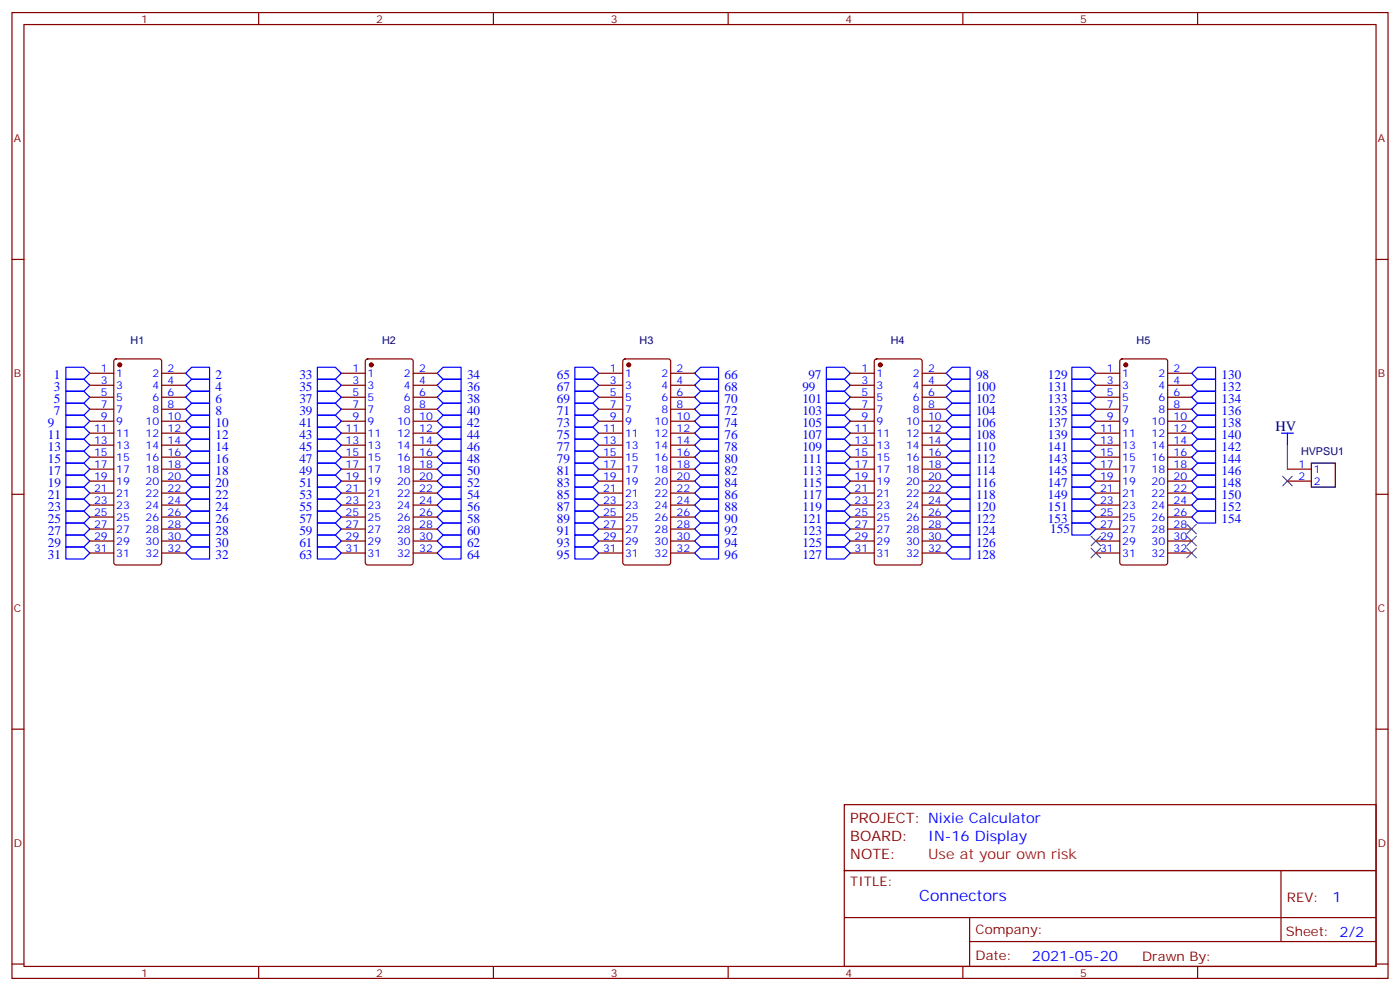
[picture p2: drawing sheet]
<svg xmlns="http://www.w3.org/2000/svg" width="412mm" height="292mm" viewBox="0 0 412 292" stroke-linecap="round" stroke-linejoin="round" font-family="sans-serif">
<g fill="none" stroke="#870000" stroke-width=".35">
<path d="M3.5 3.7h405.4v284.3h-405.4zM7.1 7.2h398.2v277.3h-398.2zM76.2 3.7v3.5M145.3 3.7v3.5M214.5 3.7v3.5M283.6 3.7v3.5M352.8 3.7v3.5M3.5 76.4h3.6M405.3 76.4h3.6M26.5 109.9h7M26.5 113.4h7M26.5 116.9h7"/>
<path d="M33.7 105.9l.5-.2h12.7l.7 .4v59.5l-.2 .5-.5 .2h-12.7l-.5-.2-.2-.5v-59.2zM47.6 109.9h7.1M47.6 113.4h7.1M47.6 116.9h7.1M100.5 109.9h7.1M100.5 113.4h7.1M100.5 116.9h7.1M107.8 105.9l.5-.2h12.7l.7 .4v59.5l-.2 .5-.5 .2h-12.7l-.5-.2-.2-.5v-59.2zM121.7 109.9h7.1M121.7 113.4h7.1M121.7 116.9h7.1M176.4 109.9h7"/>
<path d="M176.4 113.4h7M176.4 116.9h7M183.7 105.9l.4-.2h12.7l.7 .4 .1 59.5-.3 .5-.5 .2h-12.7l-.4-.2-.3-.5v-59.2zM197.6 109.9h7M197.6 113.4h7M197.6 116.9h7M250.5 109.9h7M250.5 113.4h7M250.5 116.9h7M257.8 105.9l.4-.2h12.7l.7 .4v59.5l-.2 .5-.5 .2h-12.7l-.5-.2-.2-.5v-59.2zM271.6 109.9h7.1M271.6 113.4h7.1"/>
<path d="M271.6 116.9h7.1M322.8 109.9h7M322.8 113.4h7M322.8 116.9h7M330.1 105.9l.5-.2h12.7l.6 .4 .1 59.5-.3 .5-.4 .2h-12.7l-.5-.2-.3-.5v-59.2zM344 109.9h7M344 113.4h7M344 116.9h7M26.5 138.1h7M26.5 120.5h7M26.5 124h7M26.5 127.5h7"/>
<path d="M26.5 131.1h7M26.5 134.6h7M47.6 138.1h7.1M47.6 120.5h7.1M47.6 124h7.1M47.6 127.5h7.1M47.6 131.1h7.1M47.6 134.6h7.1M100.5 138.1h7.1M100.5 120.5h7.1M100.5 124h7.1M100.5 127.5h7.1"/>
<path d="M100.5 131.1h7.1M100.5 134.6h7.1M121.7 138.1h7.1M121.7 120.5h7.1M121.7 124h7.1M121.7 127.5h7.1M121.7 131.1h7.1M121.7 134.6h7.1M176.4 138.1h7M176.4 120.5h7M176.4 124h7M176.4 127.5h7"/>
<path d="M176.4 131.1h7M176.4 134.6h7M197.6 138.1h7M197.6 120.5h7M197.6 124h7M197.6 127.5h7M197.6 131.1h7M197.6 134.6h7M250.5 138.1h7M250.5 120.5h7M250.5 124h7M250.5 127.5h7"/>
<path d="M250.5 131.1h7M250.5 134.6h7M271.6 138.1h7.1M271.6 120.5h7.1M271.6 124h7.1M271.6 127.5h7.1M271.6 131.1h7.1M271.6 134.6h7.1M322.8 138.1h7M322.8 120.5h7M322.8 124h7M322.8 127.5h7"/>
<path d="M322.8 131.1h7M322.8 134.6h7M344 138.1h7M344 120.5h7M344 124h7M344 127.5h7M344 131.1h7M344 134.6h7M379.2 138.1h7.1M3.5 145.5h3.6M26.5 141.6h7M26.5 145.2h7"/>
<path d="M26.5 148.7h7M26.5 152.2h7M26.5 155.8h7M26.5 159.3h7M47.6 141.6h7.1M47.6 145.2h7.1M47.6 148.7h7.1M47.6 152.2h7.1M47.6 155.8h7.1M47.6 159.3h7.1M100.5 141.6h7.1M100.5 145.2h7.1"/>
<path d="M100.5 148.7h7.1M100.5 152.2h7.1M100.5 155.8h7.1M100.5 159.3h7.1M121.7 141.6h7.1M121.7 145.2h7.1M121.7 148.7h7.1M121.7 152.2h7.1M121.7 155.8h7.1M121.7 159.3h7.1M176.4 141.6h7M176.4 145.2h7"/>
<path d="M176.4 148.7h7M176.4 152.2h7M176.4 155.8h7M176.4 159.3h7M197.6 141.6h7M197.6 145.2h7M197.6 148.7h7M197.6 152.2h7M197.6 155.8h7M197.6 159.3h7M250.5 141.6h7M250.5 145.2h7"/>
<path d="M250.5 148.7h7M250.5 152.2h7M250.5 155.8h7M250.5 159.3h7M271.6 141.6h7.1M271.6 145.2h7.1M271.6 148.7h7.1M271.6 152.2h7.1M271.6 155.8h7.1M271.6 159.3h7.1M322.8 141.6h7M322.8 145.2h7"/>
<path d="M322.8 148.7h7M322.8 152.2h7M322.8 155.8h7M322.8 159.3h7M344 141.6h7M344 145.2h7M344 148.7h7M344 152.2h7M344 155.8h7M344 159.3h7M379.2 141.6h7.1M405.3 145.5h3.6"/>
<path d="M26.5 162.8h7M47.6 162.8h7.1M100.5 162.8h7.1M121.7 162.8h7.1M176.4 162.8h7M197.6 162.8h7M250.5 162.8h7M271.6 162.8h7.1M322.8 162.8h7M344 162.8h7M3.5 214.7h3.6M405.3 214.7h3.6"/>
<path d="M248.7 236.9h156.6v19.4h-156.6zM248.7 256.3h156.6v28.2h-156.6zM377.3 256.3v20.9M248.7 270.1h156.5M285.6 277.2h119.6M285.6 270.1v14.2M3.5 283.8h3.6M76.2 284.5v3.5M145.3 284.5v3.5M214.5 284.5v3.5M283.6 284.5v3.5M352.8 284.5v3.5"/>
<path d="M405.3 283.8h3.6"/>
</g>
<g fill="none" stroke="#00f" stroke-width=".35">
<path d="M19.4 118.7h5.3l1.8 1.8-1.8 1.7h-5.3zM19.4 115.2h5.3l1.8 1.7-1.8 1.8h-5.3zM19.4 111.7h5.3l1.8 1.7-1.8 1.8h-5.3zM19.4 108.1h5.3l1.8 1.8-1.8 1.8h-5.3zM54.7 116.9l1.7-1.7h5.3v3.5h-5.3zM54.7 113.4l1.7-1.7h5.3v3.5h-5.3zM54.7 109.9l1.7-1.8h5.3v3.6h-5.3zM93.5 118.7h5.3l1.7 1.8-1.7 1.7h-5.3zM93.5 115.2h5.3l1.7 1.7-1.7 1.8h-5.3zM93.5 111.7h5.3l1.7 1.7-1.7 1.8h-5.3zM93.5 108.1h5.3l1.7 1.8-1.7 1.8h-5.3zM128.8 116.9l1.7-1.7h5.3v3.5h-5.3z"/>
<path d="M128.8 113.4l1.7-1.7h5.3v3.5h-5.3zM128.8 109.9l1.7-1.8h5.3v3.6h-5.3zM169.3 118.7h5.3l1.8 1.8-1.8 1.7h-5.3zM169.3 115.2h5.3l1.8 1.7-1.8 1.8h-5.3zM169.3 111.7h5.3l1.8 1.7-1.8 1.8h-5.3zM169.3 108.1h5.3l1.8 1.8-1.8 1.8h-5.3zM204.6 116.9l1.8-1.7h5.3v3.5h-5.3zM204.6 113.4l1.8-1.7h5.3v3.5h-5.3zM204.6 109.9l1.8-1.8h5.3v3.6h-5.3zM243.4 118.7h5.3l1.8 1.8-1.8 1.7h-5.3zM243.4 115.2h5.3l1.8 1.7-1.8 1.8h-5.3zM243.4 111.7h5.3l1.8 1.7-1.8 1.8h-5.3z"/>
<path d="M243.4 108.1h5.3l1.8 1.8-1.8 1.8h-5.3zM278.7 116.9l1.8-1.7h5.3v3.5h-5.3zM278.7 113.4l1.8-1.7h5.3v3.5h-5.3zM278.7 109.9l1.8-1.8h5.3v3.6h-5.3zM315.7 118.7h5.3l1.8 1.8-1.8 1.7h-5.3zM315.7 115.2h5.3l1.8 1.7-1.8 1.8h-5.3zM315.7 111.7h5.3l1.8 1.7-1.8 1.8h-5.3zM315.7 108.1h5.3l1.8 1.8-1.8 1.8h-5.3zM351 116.9l1.8-1.7h5.3v3.5h-5.3zM351 113.4l1.8-1.7h5.3v3.5h-5.3zM351 109.9l1.8-1.8h5.3v3.6h-5.3zM19.4 139.9h5.3l1.8 1.7-1.8 1.8h-5.3z"/>
<path d="M19.4 136.3h5.3l1.8 1.8-1.8 1.8h-5.3zM19.4 132.8h5.3l1.8 1.8-1.8 1.7h-5.3zM19.4 129.3h5.3l1.8 1.8-1.8 1.7h-5.3zM19.4 125.8h5.3l1.8 1.7-1.8 1.8h-5.3zM19.4 122.2h5.3l1.8 1.8-1.8 1.8h-5.3zM54.7 138.1l1.7-1.8h5.3v3.6h-5.3zM54.7 134.6l1.7-1.8h5.3v3.5h-5.3zM54.7 131.1l1.7-1.8h5.3v3.5h-5.3zM54.7 127.5l1.7-1.7h5.3v3.5h-5.3zM54.7 124l1.7-1.8h5.3v3.6h-5.3zM54.7 120.5l1.7-1.8h5.3v3.5h-5.3zM93.5 139.9h5.3l1.7 1.7-1.7 1.8h-5.3z"/>
<path d="M93.5 136.3h5.3l1.7 1.8-1.7 1.8h-5.3zM93.5 132.8h5.3l1.7 1.8-1.7 1.7h-5.3zM93.5 129.3h5.3l1.7 1.8-1.7 1.7h-5.3zM93.5 125.8h5.3l1.7 1.7-1.7 1.8h-5.3zM93.5 122.2h5.3l1.7 1.8-1.7 1.8h-5.3zM128.8 138.1l1.7-1.8h5.3v3.6h-5.3zM128.8 134.6l1.7-1.8h5.3v3.5h-5.3zM128.8 131.1l1.7-1.8h5.3v3.5h-5.3zM128.8 127.5l1.7-1.7h5.3v3.5h-5.3zM128.8 124l1.7-1.8h5.3v3.6h-5.3zM128.8 120.5l1.7-1.8h5.3v3.5h-5.3zM169.3 139.9h5.3l1.8 1.7-1.8 1.8h-5.3z"/>
<path d="M169.3 136.3h5.3l1.8 1.8-1.8 1.8h-5.3zM169.3 132.8h5.3l1.8 1.8-1.8 1.7h-5.3zM169.3 129.3h5.3l1.8 1.8-1.8 1.7h-5.3zM169.3 125.8h5.3l1.8 1.7-1.8 1.8h-5.3zM169.3 122.2h5.3l1.8 1.8-1.8 1.8h-5.3zM204.6 134.6l1.8-1.8h5.3v3.5h-5.3zM204.6 131.1l1.8-1.8h5.3v3.5h-5.3zM204.6 127.5l1.8-1.7h5.3v3.5h-5.3zM204.6 124l1.8-1.8h5.3v3.6h-5.3zM204.6 120.5l1.8-1.8h5.3v3.5h-5.3zM206.4 136.3h5.3v3.6h-5.3l-1.8-1.8zM243.4 139.9h5.3l1.8 1.7-1.8 1.8h-5.3z"/>
<path d="M243.4 136.3h5.3l1.8 1.8-1.8 1.8h-5.3zM243.4 132.8h5.3l1.8 1.8-1.8 1.7h-5.3zM243.4 129.3h5.3l1.8 1.8-1.8 1.7h-5.3zM243.4 125.8h5.3l1.8 1.7-1.8 1.8h-5.3zM243.4 122.2h5.3l1.8 1.8-1.8 1.8h-5.3zM278.7 138.1l1.8-1.8h5.3v3.6h-5.3zM278.7 134.6l1.8-1.8h5.3v3.5h-5.3zM278.7 131.1l1.8-1.8h5.3v3.5h-5.3zM278.7 127.5l1.8-1.7h5.3v3.5h-5.3zM278.7 124l1.8-1.8h5.3v3.6h-5.3zM278.7 120.5l1.8-1.8h5.3v3.5h-5.3zM315.7 139.9h5.3l1.8 1.7-1.8 1.8h-5.3z"/>
<path d="M315.7 136.3h5.3l1.8 1.8-1.8 1.8h-5.3zM315.7 132.8h5.3l1.8 1.8-1.8 1.7h-5.3zM315.7 129.3h5.3l1.8 1.8-1.8 1.7h-5.3zM315.7 125.8h5.3l1.8 1.7-1.8 1.8h-5.3zM315.7 122.2h5.3l1.8 1.8-1.8 1.8h-5.3zM351 138.1l1.8-1.8h5.3v3.6h-5.3zM351 134.6l1.8-1.8h5.3v3.5h-5.3zM351 131.1l1.8-1.8h5.3v3.5h-5.3zM351 127.5l1.8-1.7h5.3v3.5h-5.3zM351 124l1.8-1.8h5.3v3.6h-5.3zM351 120.5l1.8-1.8h5.3v3.5h-5.3zM377.5 127.5h3.5"/>
<path d="M379.2 127.5v3.6M19.4 157.5h5.3l1.8 1.8-1.8 1.7h-5.3zM19.4 154h5.3l1.8 1.8-1.8 1.7h-5.3zM19.4 150.5h5.3l1.8 1.7-1.8 1.8h-5.3zM19.4 146.9h5.3l1.8 1.8-1.8 1.8h-5.3zM19.4 143.4h5.3l1.8 1.8-1.8 1.7h-5.3zM54.7 159.3l1.7-1.8h5.3v3.5h-5.3zM54.7 152.2l1.7-1.7h5.3v3.5h-5.3zM54.7 148.7l1.7-1.8h5.3v3.6h-5.3zM54.7 145.2l1.7-1.8h5.3v3.5h-5.3zM54.7 141.6l1.7-1.7h5.3v3.5h-5.3zM56.4 154h5.3v3.5h-5.3l-1.7-1.7z"/>
<path d="M93.5 157.5h5.3l1.7 1.8-1.7 1.7h-5.3zM93.5 154h5.3l1.7 1.8-1.7 1.7h-5.3zM93.5 150.5h5.3l1.7 1.7-1.7 1.8h-5.3zM93.5 146.9h5.3l1.7 1.8-1.7 1.8h-5.3zM93.5 143.4h5.3l1.7 1.8-1.7 1.7h-5.3zM128.8 159.3l1.7-1.8h5.3v3.5h-5.3zM128.8 155.8l1.7-1.8h5.3v3.5h-5.3zM128.8 152.2l1.7-1.7h5.3v3.5h-5.3zM128.8 148.7l1.7-1.8h5.3v3.6h-5.3zM128.8 145.2l1.7-1.8h5.3v3.5h-5.3zM128.8 141.6l1.7-1.7h5.3v3.5h-5.3zM169.3 157.5h5.3l1.8 1.8-1.8 1.7h-5.3z"/>
<path d="M169.3 154h5.3l1.8 1.8-1.8 1.7h-5.3zM169.3 150.5h5.3l1.8 1.7-1.8 1.8h-5.3zM169.3 146.9h5.3l1.8 1.8-1.8 1.8h-5.3zM169.3 143.4h5.3l1.8 1.8-1.8 1.7h-5.3zM204.6 159.3l1.8-1.8h5.3v3.5h-5.3zM204.6 155.8l1.8-1.8h5.3v3.5h-5.3zM204.6 152.2l1.8-1.7h5.3v3.5h-5.3zM204.6 148.7l1.8-1.8h5.3v3.6h-5.3zM204.6 145.2l1.8-1.8h5.3v3.5h-5.3zM204.6 141.6l1.8-1.7h5.3v3.5h-5.3zM243.4 157.5h5.3l1.8 1.8-1.8 1.7h-5.3zM243.4 154h5.3l1.8 1.8-1.8 1.7h-5.3z"/>
<path d="M243.4 150.5h5.3l1.8 1.7-1.8 1.8h-5.3zM243.4 146.9h5.3l1.8 1.8-1.8 1.8h-5.3zM243.4 143.4h5.3l1.8 1.8-1.8 1.7h-5.3zM278.7 159.3l1.8-1.8h5.3v3.5h-5.3zM278.7 155.8l1.8-1.8h5.3v3.5h-5.3zM278.7 152.2l1.8-1.7h5.3v3.5h-5.3zM278.7 148.7l1.8-1.8h5.3v3.6h-5.3zM278.7 145.2l1.8-1.8h5.3v3.5h-5.3zM278.7 141.6l1.8-1.7h5.3v3.5h-5.3zM315.7 150.5h5.3l1.8 1.7-1.8 1.8h-5.3zM315.7 146.9h5.3l1.8 1.8-1.8 1.8h-5.3zM315.7 143.4h5.3l1.8 1.8-1.8 1.7h-5.3z"/>
<path d="M315.7 154h5.3l1.8 1.8-1.8 1.7h-5.3zM351 152.2l1.8-1.7h5.3v3.5h-5.3zM351 148.7l1.8-1.8h5.3v3.6h-5.3zM351 145.2l1.8-1.8h5.3v3.5h-5.3zM351 141.6l1.8-1.7h5.3v3.5h-5.3zM19.4 161h5.3l1.8 1.8-1.8 1.8h-5.3zM54.7 162.8l1.7-1.8h5.3v3.6h-5.3zM93.5 161h5.3l1.7 1.8-1.7 1.8h-5.3zM128.8 162.8l1.7-1.8h5.3v3.6h-5.3zM169.3 161h5.3l1.8 1.8-1.8 1.8h-5.3zM204.6 162.8l1.8-1.8h5.3v3.6h-5.3zM243.4 161h5.3l1.8 1.8-1.8 1.8h-5.3z"/>
<path d="M278.7 162.8l1.8-1.8h5.3v3.6h-5.3z"/>
</g>
<path d="M321.4 157.9l2.8 2.8M324.2 157.9l-2.8 2.8M349.6 157.9l2.8 2.8M349.6 154.3l2.8 2.9M352.4 157.9l-2.8 2.8M352.4 154.3l-2.8 2.9M377.8 140.2l2.8 2.9M380.6 140.2l-2.8 2.9M321.4 161.4l2.8 2.8M324.2 161.4l-2.8 2.8M349.6 161.4l2.8 2.8M352.4 161.4l-2.8 2.8" fill="none" stroke="#3c3" stroke-width=".35"/>
<path d="M386.3 136.3h7v7.1h-7z" fill="none" stroke="#000" stroke-width=".35"/>
<path d="M379.2 131.1v7" fill="none" stroke="#008700" stroke-width=".35"/>
<g fill="#870000" stroke="#870000" stroke-width=".35">
<circle cx="331.6" cy="107.4" r=".53"/>
<circle cx="259.3" cy="107.4" r=".53"/>
<circle cx="185.2" cy="107.4" r=".53"/>
<circle cx="35.3" cy="107.4" r=".53"/>
<circle cx="109.4" cy="107.4" r=".53"/>
</g>
<text font-size="4.6" fill="#00f" x="270.8" y="265.3">Connectors</text>
<text font-size="4.2" fill="#000080" x="375.7" y="126.8">HV</text>
<g font-size="4.2" fill="#800">
<text x="250.5" y="242.2">PROJECT: Nixie Calculator</text>
<text x="250.5" y="247.5">BOARD:</text>
<text x="250.5" y="252.8">NOTE:</text>
</g>
<g font-size="4.2" fill="#00f">
<text x="273.4" y="247.5">IN-16 Display</text>
<text x="392.5" y="265.6">1</text>
<text x="304" y="282.9">2021-05-20</text>
</g>
<text font-size="4.2" fill="#f00" x="273.4" y="252.8">Use at your own risk</text>
<g font-size="3.9" fill="#00f">
<text x="15.9" y="111.7">1</text>
<text x="63.5" y="111.7">2</text>
<text x="88.2" y="111.7">33</text>
<text x="137.6" y="111.7">34</text>
<text x="164" y="111.7">65</text>
<text x="213.4" y="111.7">66</text>
<text x="238.1" y="111.7">97</text>
<text x="287.5" y="111.7">98</text>
<text x="308.7" y="111.7">129</text>
<text x="359.8" y="111.7">130</text>
<text x="15.9" y="118.7">5</text>
<text x="15.9" y="115.2">3</text>
<text x="63.5" y="118.7">6</text>
<text x="63.5" y="115.2">4</text>
<text x="88.2" y="118.7">37</text>
<text x="88.2" y="115.2">35</text>
<text x="137.6" y="118.7">38</text>
<text x="137.6" y="115.2">36</text>
<text x="164" y="118.7">69</text>
<text x="164" y="115.2">67</text>
<text x="213.4" y="118.7">70</text>
<text x="213.4" y="115.2">68</text>
<text x="236.4" y="118.7">101</text>
<text x="236.4" y="115.2">99</text>
<text x="287.5" y="118.7">102</text>
<text x="287.5" y="115.2">100</text>
<text x="308.7" y="118.7">133</text>
<text x="308.7" y="115.2">131</text>
<text x="359.8" y="118.7">134</text>
<text x="359.8" y="115.2">132</text>
<text x="14.1" y="125.8">9</text>
<text x="15.9" y="122.2">7</text>
<text x="63.5" y="125.8">10</text>
<text x="63.5" y="122.2">8</text>
<text x="88.2" y="125.8">41</text>
<text x="88.2" y="122.2">39</text>
<text x="137.6" y="125.8">42</text>
<text x="137.6" y="122.2">40</text>
<text x="164" y="125.8">73</text>
<text x="164" y="122.2">71</text>
<text x="213.4" y="125.8">74</text>
<text x="213.4" y="122.2">72</text>
<text x="236.4" y="125.8">105</text>
<text x="236.4" y="122.2">103</text>
<text x="287.5" y="125.8">106</text>
<text x="287.5" y="122.2">104</text>
<text x="308.7" y="125.8">137</text>
<text x="308.7" y="122.2">135</text>
<text x="359.8" y="125.8">138</text>
<text x="359.8" y="122.2">136</text>
<text x="14.1" y="129.3">11</text>
<text x="63.5" y="129.3">12</text>
<text x="88.2" y="129.3">43</text>
<text x="137.6" y="129.3">44</text>
<text x="164" y="129.3">75</text>
<text x="213.4" y="129.3">76</text>
<text x="236.4" y="129.3">107</text>
<text x="287.5" y="129.3">108</text>
<text x="308.7" y="129.3">139</text>
<text x="359.8" y="129.3">140</text>
<text x="14.1" y="136.3">15</text>
<text x="14.1" y="132.8">13</text>
<text x="63.5" y="136.3">16</text>
<text x="63.5" y="132.8">14</text>
<text x="88.2" y="136.3">47</text>
<text x="88.2" y="132.8">45</text>
<text x="137.6" y="136.3">48</text>
<text x="137.6" y="132.8">46</text>
<text x="164" y="136.3">79</text>
<text x="164" y="132.8">77</text>
<text x="213.4" y="136.3">80</text>
<text x="213.4" y="132.8">78</text>
<text x="236.4" y="136.3">111</text>
<text x="236.4" y="132.8">109</text>
<text x="287.5" y="136.3">112</text>
<text x="287.5" y="132.8">110</text>
<text x="308.7" y="136.3">143</text>
<text x="308.7" y="132.8">141</text>
<text x="359.8" y="136.3">144</text>
<text x="359.8" y="132.8">142</text>
<text x="14.1" y="143.4">19</text>
<text x="14.1" y="139.9">17</text>
<text x="63.5" y="143.4">20</text>
<text x="63.5" y="139.9">18</text>
<text x="88.2" y="143.4">51</text>
<text x="88.2" y="139.9">49</text>
<text x="137.6" y="143.4">52</text>
<text x="137.6" y="139.9">50</text>
<text x="164" y="143.4">83</text>
<text x="164" y="139.9">81</text>
<text x="213.4" y="143.4">84</text>
<text x="213.4" y="139.9">82</text>
<text x="236.4" y="143.4">115</text>
<text x="236.4" y="139.9">113</text>
<text x="287.5" y="143.4">116</text>
<text x="287.5" y="139.9">114</text>
<text x="308.7" y="143.4">147</text>
<text x="308.7" y="139.9">145</text>
<text x="359.8" y="143.4">148</text>
<text x="359.8" y="139.9">146</text>
<text x="14.1" y="146.9">21</text>
<text x="63.5" y="146.9">22</text>
<text x="88.2" y="146.9">53</text>
<text x="137.6" y="146.9">54</text>
<text x="164" y="146.9">85</text>
<text x="213.4" y="146.9">86</text>
<text x="236.4" y="146.9">117</text>
<text x="287.5" y="146.9">118</text>
<text x="308.7" y="146.9">149</text>
<text x="359.8" y="146.9">150</text>
<text x="14.1" y="154">25</text>
<text x="14.1" y="150.5">23</text>
<text x="63.5" y="154">26</text>
<text x="63.5" y="150.5">24</text>
<text x="88.2" y="154">57</text>
<text x="88.2" y="150.5">55</text>
<text x="137.6" y="154">58</text>
<text x="137.6" y="150.5">56</text>
<text x="164" y="154">89</text>
<text x="164" y="150.5">87</text>
<text x="213.4" y="154">90</text>
<text x="213.4" y="150.5">88</text>
<text x="236.4" y="154">121</text>
<text x="236.4" y="150.5">119</text>
<text x="287.5" y="154">122</text>
<text x="287.5" y="150.5">120</text>
<text x="308.7" y="154">153</text>
<text x="308.7" y="150.5">151</text>
<text x="359.8" y="154">154</text>
<text x="359.8" y="150.5">152</text>
<text x="14.1" y="161">29</text>
<text x="14.1" y="157.5">27</text>
<text x="63.5" y="161">30</text>
<text x="63.5" y="157.5">28</text>
<text x="88.2" y="161">61</text>
<text x="88.2" y="157.5">59</text>
<text x="137.6" y="161">62</text>
<text x="137.6" y="157.5">60</text>
<text x="164" y="161">93</text>
<text x="164" y="157.5">91</text>
<text x="213.4" y="161">94</text>
<text x="213.4" y="157.5">92</text>
<text x="236.4" y="161">125</text>
<text x="236.4" y="157.5">123</text>
<text x="287.5" y="161">126</text>
<text x="287.5" y="157.5">124</text>
<text x="309.4" y="157.1">155</text>
<text x="14.1" y="164.6">31</text>
<text x="63.5" y="164.6">32</text>
<text x="88.2" y="164.6">63</text>
<text x="137.6" y="164.6">64</text>
<text x="164" y="164.6">95</text>
<text x="213.4" y="164.6">96</text>
<text x="236.4" y="164.6">127</text>
<text x="287.5" y="164.6">128</text>
</g>
<g font-size="3.9" fill="#800">
<text x="250.5" y="260.9">TITLE:</text>
<text x="379.1" y="265.6">REV:</text>
<text x="287.4" y="275.1">Company:</text>
<text x="378.7" y="275.7">Sheet: 2/2</text>
<text x="287.4" y="282.8">Date:</text>
<text x="336.4" y="282.8">Drawn By:</text>
</g>
<g font-size="3.2" fill="#800">
<text x="41.6" y="6.7">1</text>
<text x="110.8" y="6.7">2</text>
<text x="179.9" y="6.7">3</text>
<text x="249.1" y="6.7">4</text>
<text x="318.2" y="6.7">5</text>
<text x="4.1" y="41.8">A</text>
<text x="405.9" y="41.8">A</text>
<text x="4.1" y="110.9">B</text>
<text x="405.9" y="110.9">B</text>
<text x="4.1" y="180.1">C</text>
<text x="405.9" y="180.1">C</text>
<text x="4.1" y="249.2">D</text>
<text x="405.9" y="249.2">D</text>
<text x="41.6" y="287.5">1</text>
<text x="110.8" y="287.5">2</text>
<text x="179.9" y="287.5">3</text>
<text x="249.1" y="287.5">4</text>
<text x="318.2" y="287.5">5</text>
</g>
<g font-size="3.2" fill="#000080">
<text x="38.5" y="101.4">H1</text>
<text x="112.5" y="101.4">H2</text>
<text x="188.4" y="101.4">H3</text>
<text x="262.4" y="101.4">H4</text>
<text x="334.8" y="101.4">H5</text>
<text x="383.2" y="134.1">HVPSU1</text>
</g>
<g font-size="3.2" fill="#00f">
<text x="29.7" y="109.5">1</text>
<text x="29.7" y="113.1">3</text>
<text x="34.2" y="110.9">1</text>
<text x="44.9" y="110.9">2</text>
<text x="49.4" y="109.5">2</text>
<text x="49.4" y="113.1">4</text>
<text x="103.8" y="109.5">1</text>
<text x="103.8" y="113.1">3</text>
<text x="108.3" y="110.9">1</text>
<text x="119" y="110.9">2</text>
<text x="123.5" y="109.5">2</text>
<text x="123.5" y="113.1">4</text>
<text x="179.7" y="109.5">1</text>
<text x="179.7" y="113.1">3</text>
<text x="184.1" y="110.9">1</text>
<text x="194.8" y="110.9">2</text>
<text x="199.3" y="109.5">2</text>
<text x="199.3" y="113.1">4</text>
<text x="253.7" y="109.5">1</text>
<text x="253.7" y="113.1">3</text>
<text x="258.2" y="110.9">1</text>
<text x="268.9" y="110.9">2</text>
<text x="273.4" y="109.5">2</text>
<text x="273.4" y="113.1">4</text>
<text x="326.1" y="109.5">1</text>
<text x="326.1" y="113.1">3</text>
<text x="330.6" y="110.9">1</text>
<text x="341.2" y="110.9">2</text>
<text x="345.7" y="109.5">2</text>
<text x="345.7" y="113.1">4</text>
<text x="29.7" y="116.6">5</text>
<text x="34.2" y="114.5">3</text>
<text x="34.2" y="118">5</text>
<text x="44.9" y="114.5">4</text>
<text x="44.9" y="118">6</text>
<text x="49.4" y="116.6">6</text>
<text x="103.8" y="116.6">5</text>
<text x="108.3" y="114.5">3</text>
<text x="108.3" y="118">5</text>
<text x="119" y="114.5">4</text>
<text x="119" y="118">6</text>
<text x="123.5" y="116.6">6</text>
<text x="179.7" y="116.6">5</text>
<text x="184.1" y="114.5">3</text>
<text x="184.1" y="118">5</text>
<text x="194.8" y="114.5">4</text>
<text x="194.8" y="118">6</text>
<text x="199.3" y="116.6">6</text>
<text x="253.7" y="116.6">5</text>
<text x="258.2" y="114.5">3</text>
<text x="258.2" y="118">5</text>
<text x="268.9" y="114.5">4</text>
<text x="268.9" y="118">6</text>
<text x="273.4" y="116.6">6</text>
<text x="326.1" y="116.6">5</text>
<text x="330.6" y="114.5">3</text>
<text x="330.6" y="118">5</text>
<text x="341.2" y="114.5">4</text>
<text x="341.2" y="118">6</text>
<text x="345.7" y="116.6">6</text>
<text x="29.7" y="120.1">7</text>
<text x="29.7" y="123.6">9</text>
<text x="34.2" y="121.5">7</text>
<text x="34.2" y="125.1">9</text>
<text x="42.9" y="125.1">10</text>
<text x="44.9" y="121.5">8</text>
<text x="49.4" y="120.1">8</text>
<text x="49.4" y="123.6">10</text>
<text x="103.8" y="120.1">7</text>
<text x="103.8" y="123.6">9</text>
<text x="108.3" y="121.5">7</text>
<text x="108.3" y="125.1">9</text>
<text x="117" y="125.1">10</text>
<text x="119" y="121.5">8</text>
<text x="123.5" y="120.1">8</text>
<text x="123.5" y="123.6">10</text>
<text x="179.7" y="120.1">7</text>
<text x="179.7" y="123.6">9</text>
<text x="184.1" y="121.5">7</text>
<text x="184.1" y="125.1">9</text>
<text x="192.8" y="125.1">10</text>
<text x="194.8" y="121.5">8</text>
<text x="199.3" y="120.1">8</text>
<text x="199.3" y="123.6">10</text>
<text x="253.7" y="120.1">7</text>
<text x="253.7" y="123.6">9</text>
<text x="258.2" y="121.5">7</text>
<text x="258.2" y="125.1">9</text>
<text x="266.9" y="125.1">10</text>
<text x="268.9" y="121.5">8</text>
<text x="273.4" y="120.1">8</text>
<text x="273.4" y="123.6">10</text>
<text x="326.1" y="120.1">7</text>
<text x="326.1" y="123.6">9</text>
<text x="330.6" y="121.5">7</text>
<text x="330.6" y="125.1">9</text>
<text x="339.2" y="125.1">10</text>
<text x="341.2" y="121.5">8</text>
<text x="345.7" y="120.1">8</text>
<text x="345.7" y="123.6">10</text>
<text x="27.7" y="127.2">11</text>
<text x="27.7" y="130.7">13</text>
<text x="34.2" y="128.6">11</text>
<text x="42.9" y="128.6">12</text>
<text x="49.4" y="127.2">12</text>
<text x="49.4" y="130.7">14</text>
<text x="101.8" y="127.2">11</text>
<text x="101.8" y="130.7">13</text>
<text x="108.3" y="128.6">11</text>
<text x="117" y="128.6">12</text>
<text x="123.5" y="127.2">12</text>
<text x="123.5" y="130.7">14</text>
<text x="177.6" y="127.2">11</text>
<text x="177.6" y="130.7">13</text>
<text x="184.1" y="128.6">11</text>
<text x="192.8" y="128.6">12</text>
<text x="199.3" y="127.2">12</text>
<text x="199.3" y="130.7">14</text>
<text x="251.7" y="127.2">11</text>
<text x="251.7" y="130.7">13</text>
<text x="258.2" y="128.6">11</text>
<text x="266.9" y="128.6">12</text>
<text x="273.4" y="127.2">12</text>
<text x="273.4" y="130.7">14</text>
<text x="324.1" y="127.2">11</text>
<text x="324.1" y="130.7">13</text>
<text x="330.6" y="128.6">11</text>
<text x="339.2" y="128.6">12</text>
<text x="345.7" y="127.2">12</text>
<text x="345.7" y="130.7">14</text>
<text x="27.7" y="134.2">15</text>
<text x="27.7" y="137.8">17</text>
<text x="34.2" y="132.1">13</text>
<text x="34.2" y="135.6">15</text>
<text x="42.9" y="132.1">14</text>
<text x="42.9" y="135.6">16</text>
<text x="49.4" y="134.2">16</text>
<text x="49.4" y="137.8">18</text>
<text x="101.8" y="134.2">15</text>
<text x="101.8" y="137.8">17</text>
<text x="108.3" y="132.1">13</text>
<text x="108.3" y="135.6">15</text>
<text x="117" y="132.1">14</text>
<text x="117" y="135.6">16</text>
<text x="123.5" y="134.2">16</text>
<text x="123.5" y="137.8">18</text>
<text x="177.6" y="134.2">15</text>
<text x="177.6" y="137.8">17</text>
<text x="184.1" y="132.1">13</text>
<text x="184.1" y="135.6">15</text>
<text x="192.8" y="132.1">14</text>
<text x="192.8" y="135.6">16</text>
<text x="199.3" y="134.2">16</text>
<text x="199.3" y="137.8">18</text>
<text x="251.7" y="134.2">15</text>
<text x="251.7" y="137.8">17</text>
<text x="258.2" y="132.1">13</text>
<text x="258.2" y="135.6">15</text>
<text x="266.9" y="132.1">14</text>
<text x="266.9" y="135.6">16</text>
<text x="273.4" y="134.2">16</text>
<text x="273.4" y="137.8">18</text>
<text x="324.1" y="134.2">15</text>
<text x="324.1" y="137.8">17</text>
<text x="330.6" y="132.1">13</text>
<text x="330.6" y="135.6">15</text>
<text x="339.2" y="132.1">14</text>
<text x="339.2" y="135.6">16</text>
<text x="345.7" y="134.2">16</text>
<text x="345.7" y="137.8">18</text>
<text x="382.5" y="137.8">1</text>
<text x="27.7" y="141.3">19</text>
<text x="34.2" y="139.2">17</text>
<text x="34.2" y="142.7">19</text>
<text x="42.9" y="139.2">18</text>
<text x="42.9" y="142.7">20</text>
<text x="49.4" y="141.3">20</text>
<text x="101.8" y="141.3">19</text>
<text x="108.3" y="139.2">17</text>
<text x="108.3" y="142.7">19</text>
<text x="117" y="139.2">18</text>
<text x="117" y="142.7">20</text>
<text x="123.5" y="141.3">20</text>
<text x="177.6" y="141.3">19</text>
<text x="184.1" y="139.2">17</text>
<text x="184.1" y="142.7">19</text>
<text x="192.8" y="139.2">18</text>
<text x="192.8" y="142.7">20</text>
<text x="199.3" y="141.3">20</text>
<text x="251.7" y="141.3">19</text>
<text x="258.2" y="139.2">17</text>
<text x="258.2" y="142.7">19</text>
<text x="266.9" y="139.2">18</text>
<text x="266.9" y="142.7">20</text>
<text x="273.4" y="141.3">20</text>
<text x="324.1" y="141.3">19</text>
<text x="330.6" y="139.2">17</text>
<text x="330.6" y="142.7">19</text>
<text x="339.2" y="139.2">18</text>
<text x="339.2" y="142.7">20</text>
<text x="345.7" y="141.3">20</text>
<text x="382.5" y="141.3">2</text>
<text x="387" y="139.2">1</text>
<text x="387" y="142.7">2</text>
<text x="27.7" y="144.8">21</text>
<text x="27.7" y="148.3">23</text>
<text x="34.2" y="146.2">21</text>
<text x="34.2" y="149.8">23</text>
<text x="42.9" y="146.2">22</text>
<text x="42.9" y="149.8">24</text>
<text x="49.4" y="144.8">22</text>
<text x="49.4" y="148.3">24</text>
<text x="101.8" y="144.8">21</text>
<text x="101.8" y="148.3">23</text>
<text x="108.3" y="146.2">21</text>
<text x="108.3" y="149.8">23</text>
<text x="117" y="146.2">22</text>
<text x="117" y="149.8">24</text>
<text x="123.5" y="144.8">22</text>
<text x="123.5" y="148.3">24</text>
<text x="177.6" y="144.8">21</text>
<text x="177.6" y="148.3">23</text>
<text x="184.1" y="146.2">21</text>
<text x="184.1" y="149.8">23</text>
<text x="192.8" y="146.2">22</text>
<text x="192.8" y="149.8">24</text>
<text x="199.3" y="144.8">22</text>
<text x="199.3" y="148.3">24</text>
<text x="251.7" y="144.8">21</text>
<text x="251.7" y="148.3">23</text>
<text x="258.2" y="146.2">21</text>
<text x="258.2" y="149.8">23</text>
<text x="266.9" y="146.2">22</text>
<text x="266.9" y="149.8">24</text>
<text x="273.4" y="144.8">22</text>
<text x="273.4" y="148.3">24</text>
<text x="324.1" y="144.8">21</text>
<text x="324.1" y="148.3">23</text>
<text x="330.6" y="146.2">21</text>
<text x="330.6" y="149.8">23</text>
<text x="339.2" y="146.2">22</text>
<text x="339.2" y="149.8">24</text>
<text x="345.7" y="144.8">22</text>
<text x="345.7" y="148.3">24</text>
<text x="27.7" y="151.9">25</text>
<text x="27.7" y="155.4">27</text>
<text x="34.2" y="153.3">25</text>
<text x="42.9" y="153.3">26</text>
<text x="49.4" y="151.9">26</text>
<text x="49.4" y="155.4">28</text>
<text x="101.8" y="151.9">25</text>
<text x="101.8" y="155.4">27</text>
<text x="108.3" y="153.3">25</text>
<text x="117" y="153.3">26</text>
<text x="123.5" y="151.9">26</text>
<text x="123.5" y="155.4">28</text>
<text x="177.6" y="151.9">25</text>
<text x="177.6" y="155.4">27</text>
<text x="184.1" y="153.3">25</text>
<text x="192.8" y="153.3">26</text>
<text x="199.3" y="151.9">26</text>
<text x="199.3" y="155.4">28</text>
<text x="251.7" y="151.9">25</text>
<text x="251.7" y="155.4">27</text>
<text x="258.2" y="153.3">25</text>
<text x="266.9" y="153.3">26</text>
<text x="273.4" y="151.9">26</text>
<text x="273.4" y="155.4">28</text>
<text x="324.1" y="151.9">25</text>
<text x="324.1" y="155.4">27</text>
<text x="330.6" y="153.3">25</text>
<text x="339.2" y="153.3">26</text>
<text x="345.7" y="151.9">26</text>
<text x="345.7" y="155.4">28</text>
<text x="27.7" y="158.9">29</text>
<text x="34.2" y="156.8">27</text>
<text x="34.2" y="160.3">29</text>
<text x="42.9" y="156.8">28</text>
<text x="42.9" y="160.3">30</text>
<text x="49.4" y="158.9">30</text>
<text x="101.8" y="158.9">29</text>
<text x="108.3" y="156.8">27</text>
<text x="108.3" y="160.3">29</text>
<text x="117" y="156.8">28</text>
<text x="117" y="160.3">30</text>
<text x="123.5" y="158.9">30</text>
<text x="177.6" y="158.9">29</text>
<text x="184.1" y="156.8">27</text>
<text x="184.1" y="160.3">29</text>
<text x="192.8" y="156.8">28</text>
<text x="192.8" y="160.3">30</text>
<text x="199.3" y="158.9">30</text>
<text x="251.7" y="158.9">29</text>
<text x="258.2" y="156.8">27</text>
<text x="258.2" y="160.3">29</text>
<text x="266.9" y="156.8">28</text>
<text x="266.9" y="160.3">30</text>
<text x="273.4" y="158.9">30</text>
<text x="324.1" y="158.9">29</text>
<text x="330.6" y="156.8">27</text>
<text x="330.6" y="160.3">29</text>
<text x="339.2" y="156.8">28</text>
<text x="339.2" y="160.3">30</text>
<text x="345.7" y="158.9">30</text>
<text x="27.7" y="162.5">31</text>
<text x="34.2" y="163.9">31</text>
<text x="42.9" y="163.9">32</text>
<text x="49.4" y="162.5">32</text>
<text x="101.8" y="162.5">31</text>
<text x="108.3" y="163.9">31</text>
<text x="117" y="163.9">32</text>
<text x="123.5" y="162.5">32</text>
<text x="177.6" y="162.5">31</text>
<text x="184.1" y="163.9">31</text>
<text x="192.8" y="163.9">32</text>
<text x="199.3" y="162.5">32</text>
<text x="251.7" y="162.5">31</text>
<text x="258.2" y="163.9">31</text>
<text x="266.9" y="163.9">32</text>
<text x="273.4" y="162.5">32</text>
<text x="324.1" y="162.5">31</text>
<text x="330.6" y="163.9">31</text>
<text x="339.2" y="163.9">32</text>
<text x="345.7" y="162.5">32</text>
</g>
</svg>
